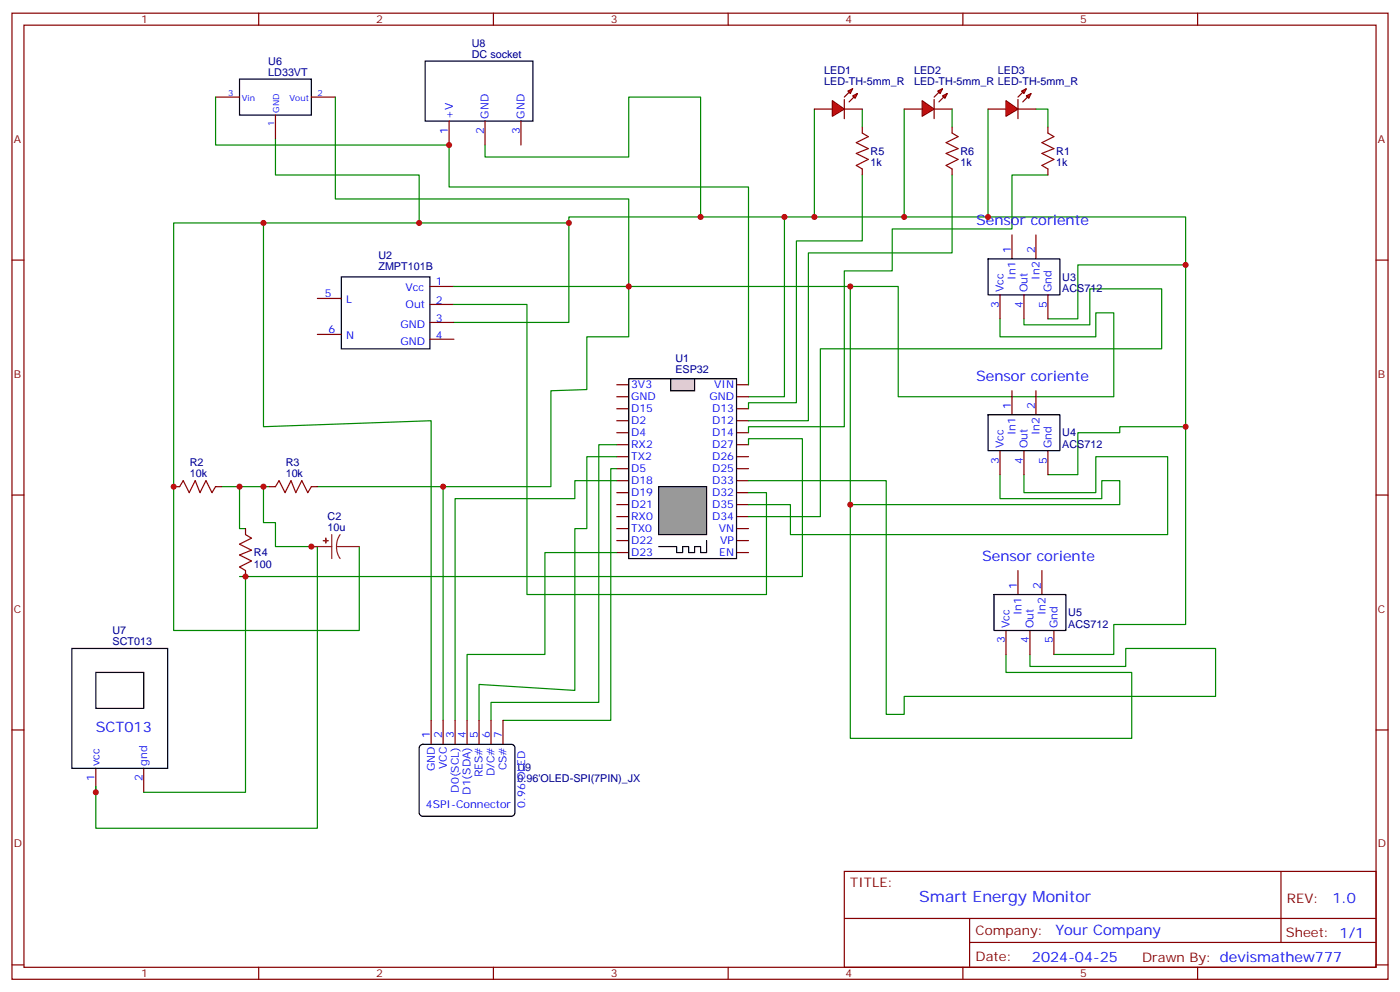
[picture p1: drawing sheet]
<svg xmlns="http://www.w3.org/2000/svg" width="412mm" height="292mm" viewBox="0 0 412 292" stroke-linecap="round" stroke-linejoin="round" font-family="sans-serif">
<g fill="none" stroke="#870000" stroke-width=".35">
<path d="M3.5 3.9h405.4v284.3h-405.4zM7.1 7.4h398.2v277.3h-398.2zM76.2 3.9v3.5M145.3 3.9v3.5M214.5 3.9v3.5M283.6 3.9v3.5M352.8 3.9v3.5M3.5 76.6h3.6M405.3 76.6h3.6M93.5 87.8h7M93.5 98.4h7M126.6 84.3h7.1"/>
<path d="M126.6 99.8h7.1M126.6 89.6h7.1M126.6 94.9h7.1M181.7 116.8h3.5M181.7 113.2h3.5M217 116.8h3.5M217 113.2h3.5M181.7 137.9h3.5M181.7 134.4h3.5M181.7 130.9h3.5M181.7 127.4h3.5M181.7 123.8h3.5"/>
<path d="M181.7 120.3h3.5M217 137.9h3.5M217 134.4h3.5M217 130.9h3.5M217 127.4h3.5M217 123.8h3.5M217 120.3h3.5M3.5 145.7h3.6M181.7 159.1h3.5M181.7 155.6h3.5M181.7 152h3.5M181.7 148.5h3.5"/>
<path d="M181.7 145h3.5M181.7 141.5h3.5M217 159.1h3.5M217 155.6h3.5M217 152h3.5M217 148.5h3.5M217 145h3.5M217 141.5h3.5M405.3 145.7h3.6M181.7 162.6h3.5M217 162.6h3.5M3.5 214.8h3.6"/>
<path d="M405.3 214.8h3.6M248.7 256.5h156.6v28.2h-156.6zM377.3 256.5v20.9M248.7 270.3h156.5M285.6 277.4h119.6M285.6 270.3v14.1M3.5 284h3.6M76.2 284.7v3.5M145.3 284.7v3.5M214.5 284.7v3.5M283.6 284.7v3.5M352.8 284.7v3.5"/>
<path d="M405.3 284h3.6"/>
</g>
<path d="M100.5 81.5h26.1v21.2h-26.1zM185.2 111.5h31.8v52.9h-31.8z" fill="none" stroke="#000" stroke-width=".35"/>
<path d="M133.7 84.3h51.5v14.8h-12.3v15.6l-10.6 .3v28.2h-68.8M133.7 94.9h33.9v-31h63.5v52.9h-10.6M185.2 84.3h79.4v32.5h63.5v-24.7h-5.3v7h-28.2v-5.3M250.5 84.3v64.2h79.3v-7h-5.2v5.3h-30v-7.1M308.7 93.8h8.8v-15.8h31.7v47.6M308.7 139.7h8.8v-12.3h12.3v-1.8h19.4v58.2h-21.1v8.8h-17.7M250.5 148.5v68.8h82.9v-19.4h-37.1v-5.3" fill="none" stroke="#008700" stroke-width=".35"/>
<path d="M194 143.2h14.1v14.1h-14.1z" fill="#999" stroke="#000" stroke-width=".35"/>
<path d="M208.1 159.1v3.5h-1.7v-1.7h-1.8v1.7h-1.8v-1.7h-1.7v1.7h-1.8v-1.7h-5.3" fill="none" stroke="#000" stroke-width=".35"/>
<path d="M197.6 111.5h7v3.5h-7z" fill="#ccc" stroke="#000" stroke-width=".35"/>
<g fill="none" stroke="#008700" stroke-width=".35">
<path d="M239.9 32.1v31.8M254 32.1v5.3M266.3 32.1v31.8M280.5 32.1v5.3M291 32.1v31.8M305.2 32.1h3.5v5.3M142.9 42.7v3.5h42.3v-17.6h21.2v35.3M254 51.5v19.4h-19.4v47.6h-14.1v1.8M280.5 51.5v22.9h-42.4v49.4h-17.6M308.7 51.5h-10.6v15.9h-35.3v12.3h-14.1v45.9h-28.2v1.8M167.6 65.6h-116.4v120h54.6v-24.7M231.1 63.9h118.1v14.1"/>
<path d="M133.7 89.6h21.5v85.4h70.6v-30h-5.3M301.6 93.8v1.8h19.4v-10.6h21.2v17.7h-100.5v49.3h-21.2M220.5 130.9v-1.8h15.9v40.6h-165.8M301.6 139.7v5.3h21.2v-10.6h21.2v22.9h-111.2v-8.8h-12.3M65.3 143.2h14.1M70.6 143.2v12.4h1.7M77.6 143.2v10.6h3.5v7.1h12.4v82.9h-65.3v-12.4M220.5 141.5h40.6v68.8h5.2v-5.3h91.8v-14.1h-26.5v5.2h-28.2v-3.5M72.3 169.7v63.5h-30"/>
</g>
<g fill="none" stroke="#870000" stroke-width=".35">
<path d="M132.3 35.6v7.1M142.9 35.6v7.1M153.5 35.6v7.1M254 37.4v1.8M280.5 37.4v1.8M308.7 37.4v1.8M254 49.7v1.8M280.5 49.7v1.8M308.7 49.7v1.8M298.1 69.1v7.1M305.2 69.1v7.1M294.6 86.8v7"/>
<path d="M301.6 86.8v7M308.7 86.8v7M298.1 115v7.1M305.2 115v7.1M294.6 132.6v7.1M301.6 132.6v7.1M308.7 132.6v7.1M51.2 143.2h1.7M63.5 143.2h1.8M72.3 155.6v1.7M79.4 143.2h1.7M91.7 143.2h1.8"/>
<path d="M72.3 167.9v1.8M299.9 167.9v7.1M306.9 167.9v7.1M296.3 185.6v7M303.4 185.6v7M310.4 185.6v7M28.2 226.1v7.1M42.3 226.1v7.1"/>
</g>
<path d="M125.2 18h31.8v17.6h-31.8zM291 76.2h21.2v10.6h-21.2zM291 122.1h21.2v10.5h-21.2zM292.8 175h21.2v10.6h-21.2zM21.2 190.9h28.2v35.2h-28.2zM28.2 197.9h14.1v10.6h-14.1z" fill="none" stroke="#000" stroke-width=".35"/>
<path d="M97.7 157.3v7.1M100.2 157.3l-.8 1.7-.3 1.9M91.7 160.9h6M99.1 160.9l.3 1.8 .8 1.7M99.1 160.9h6.7" fill="none" stroke="#8c2424" stroke-width=".35"/>
<g fill="#8c2424" stroke="#8c2424" stroke-width=".35">
<path d="M96 158.4v1.4z"/>
<path d="M95.2 159.1h1.5z"/>
</g>
<path d="M254 39.2l1.8 1-3.6 1.8 3.6 1.7-3.6 1.5 3.6 1.7-3.6 1.8 1.8 1M280.5 39.2l1.7 1-3.5 1.8 3.5 1.7-3.5 1.5 3.5 1.7-3.5 1.8 1.8 1M308.7 39.2l1.7 1-3.5 1.8 3.5 1.7-3.5 1.5 3.5 1.7-3.5 1.8 1.8 1M52.9 143.2l1.1-1.7 1.7 3.5 1.8-3.5 1.4 3.5 1.8-3.5 1.7 3.5 1.1-1.8M72.3 157.3l1.8 1.1-3.5 1.8 3.5 1.7-3.5 1.4 3.5 1.8-3.5 1.8 1.7 1M81.1 143.2l1.1-1.7 1.8 3.5 1.7-3.5 1.4 3.5 1.8-3.5 1.8 3.5 1-1.8" fill="none" stroke="#a10000" stroke-width=".35"/>
<g fill="#f00" stroke="#870000" stroke-width=".35">
<path d="M245.2 29.6l3.5 2.5-3.5 2.1z"/>
<path d="M248.7 29.3v5.6z"/>
</g>
<g fill="#870000" stroke="#870000" stroke-width=".35">
<path d="M248.7 28.6l1.4-1.4z"/>
<path d="M250.1 30l1.4-1.4z"/>
</g>
<g fill="#f00" stroke="#870000" stroke-width=".35">
<path d="M249.8 26.8l1.4-.7-.7 1.4z"/>
<path d="M251.2 28.2l1.4-.7-.7 1.4z"/>
</g>
<path d="M239.9 32.1h5.3M248.7 32.1h5.3" fill="none" stroke="#870000" stroke-width=".35"/>
<g fill="#f00" stroke="#870000" stroke-width=".35">
<path d="M271.6 29.6l3.6 2.5-3.6 2.1z"/>
<path d="M275.2 29.3v5.6z"/>
</g>
<g fill="#870000" stroke="#870000" stroke-width=".35">
<path d="M275.2 28.6l1.4-1.4z"/>
<path d="M276.6 30l1.4-1.4z"/>
</g>
<g fill="#f00" stroke="#870000" stroke-width=".35">
<path d="M276.2 26.8l1.4-.7-.7 1.4z"/>
<path d="M277.6 28.2l1.4-.7-.7 1.4z"/>
</g>
<path d="M266.3 32.1h5.3M275.2 32.1h5.3" fill="none" stroke="#870000" stroke-width=".35"/>
<g fill="#f00" stroke="#870000" stroke-width=".35">
<path d="M296.3 29.6l3.6 2.5-3.6 2.1z"/>
<path d="M299.9 29.3v5.6z"/>
</g>
<g fill="#870000" stroke="#870000" stroke-width=".35">
<path d="M299.9 28.6l1.4-1.4z"/>
<path d="M301.3 30l1.4-1.4z"/>
</g>
<g fill="#f00" stroke="#870000" stroke-width=".35">
<path d="M300.9 26.8l1.4-.7-.7 1.4z"/>
<path d="M302.3 28.2l1.4-.7-.7 1.4z"/>
</g>
<path d="M63.5 28.6h7.1M81.1 33.9v7M91.7 28.6h7.1M291 32.1h5.3M299.9 32.1h5.3M127 212v7.1M130.5 212v7.1M134.1 212v7.1M137.6 212v7.1M141.1 212v7.1M144.6 212v7.1M148.2 212v7.1" fill="none" stroke="#870000" stroke-width=".35"/>
<path d="M63.5 28.6v14.1h68.8v12.3h88.2v58.2M98.8 28.6v30h86.4v25.7M81.1 40.9v10.6h42.4v14.1M77.6 65.6v60l49.4-1.8v88.2M181.7 134.4h-8.8v21.2h-3.6v47.6l-28.2-1.8v10.6M181.7 130.9h-5.3v75.8h-31.8v5.3M181.7 137.9h-1.8v74.1h-31.7M130.5 143.2v68.8M181.7 141.5h-12.4v5.3h-35.2v65.2M181.7 162.6h-21.2v30h-22.9v19.4" fill="none" stroke="#008700" stroke-width=".35"/>
<path d="M70.6 23.3h21.1v10.6h-21.1zM123.7 219.5l.8-.4h26.1l.7 .2 .4 .8v19.1l-.2 .6-.9 .4h-26.1l-.6-.2-.4-.8v-19.1z" fill="none" stroke="#000" stroke-width=".35"/>
<g fill="#c00">
<circle cx="185.2" cy="84.3" r=".88"/>
<circle cx="250.5" cy="84.3" r=".88"/>
<circle cx="250.5" cy="148.5" r=".88"/>
<circle cx="349.3" cy="125.6" r=".88"/>
<circle cx="349.3" cy="78" r=".88"/>
<circle cx="231.1" cy="63.9" r=".88"/>
<circle cx="70.6" cy="143.2" r=".88"/>
<circle cx="77.6" cy="143.2" r=".88"/>
<circle cx="167.6" cy="65.6" r=".88"/>
<circle cx="239.9" cy="63.9" r=".88"/>
<circle cx="266.3" cy="63.9" r=".88"/>
<circle cx="291" cy="63.9" r=".88"/>
<circle cx="28.2" cy="233.2" r=".88"/>
<circle cx="72.3" cy="169.7" r=".88"/>
<circle cx="51.2" cy="143.2" r=".88"/>
<circle cx="91.7" cy="160.9" r=".88"/>
<circle cx="206.4" cy="63.9" r=".88"/>
<circle cx="130.5" cy="143.2" r=".88"/>
<circle cx="77.6" cy="65.6" r=".88"/>
<circle cx="123.5" cy="65.6" r=".88"/>
<circle cx="132.3" cy="42.7" r=".88"/>
</g>
<text font-size="4.6" fill="#00f" x="270.8" y="265.5">Smart Energy Monitor</text>
<g font-size="4.2" fill="#00f">
<text x="287.5" y="66.3">Sensor coriente</text>
<text x="287.5" y="112.2">Sensor coriente</text>
<text x="289.3" y="165.1">Sensor coriente</text>
<text x="28.2" y="215.5">SCT013</text>
<text x="392.5" y="265.7">1.0</text>
<text x="310.9" y="275.3">Your Company</text>
<text x="304" y="283.1">2024-04-25</text>
</g>
<g font-size="3.9" fill="#800">
<text x="250.5" y="261.1">TITLE:</text>
<text x="379.1" y="265.7">REV:</text>
<text x="287.4" y="275.3">Company:</text>
<text x="378.7" y="275.9">Sheet: 1/1</text>
<text x="287.4" y="282.9">Date:</text>
<text x="336.4" y="283">Drawn By: devismathew777</text>
</g>
<g font-size="3.2" fill="#800">
<text x="41.6" y="6.9">1</text>
<text x="110.8" y="6.9">2</text>
<text x="179.9" y="6.9">3</text>
<text x="249.1" y="6.9">4</text>
<text x="318.2" y="6.9">5</text>
<text x="4.1" y="42">A</text>
<text x="405.9" y="42">A</text>
<text x="4.1" y="111.1">B</text>
<text x="405.9" y="111.1">B</text>
<text x="4.1" y="180.3">C</text>
<text x="405.9" y="180.3">C</text>
<text x="4.1" y="249.4">D</text>
<text x="405.9" y="249.4">D</text>
<text x="41.6" y="287.7">1</text>
<text x="110.8" y="287.7">2</text>
<text x="179.9" y="287.7">3</text>
<text x="249.1" y="287.7">4</text>
<text x="318.2" y="287.7">5</text>
</g>
<g font-size="3.2" fill="#000080">
<text x="139" y="16.9">DC socket</text>
<text x="139" y="13.7">U8</text>
<text x="79" y="22.2">LD33VT</text>
<text x="79" y="19">U6</text>
<text x="242.8" y="21.8">LED1</text>
<text x="269.3" y="21.8">LED2</text>
<text x="294" y="21.8">LED3</text>
<text x="242.8" y="25">LED-TH-5mm_R</text>
<text x="269.3" y="25">LED-TH-5mm_R LED-TH-5mm_R</text>
<text x="256.5" y="45.5">R5</text>
<text x="282.9" y="45.5">R6</text>
<text x="311.1" y="45.5">R1</text>
<text x="256.5" y="48.9">1k</text>
<text x="282.9" y="48.9">1k</text>
<text x="311.1" y="48.9">1k</text>
<text x="111.5" y="76.3">U2</text>
<text x="111.5" y="79.5">ZMPT101B</text>
<text x="312.9" y="82.6">U3</text>
<text x="312.9" y="85.9">ACS712</text>
<text x="199" y="106.7">U1</text>
<text x="199" y="109.9">ESP32</text>
<text x="312.9" y="131.8">ACS712</text>
<text x="312.9" y="128.4">U4</text>
<text x="55.9" y="137.1">R2</text>
<text x="84.2" y="137.1">R3</text>
<text x="55.9" y="140.4">10k</text>
<text x="84.2" y="140.4">10k</text>
<text x="96.5" y="152.9">C2</text>
<text x="96.5" y="156.3">10u</text>
<text x="74.8" y="167.1">100</text>
<text x="74.8" y="163.7">R4</text>
<text x="314.7" y="184.7">ACS712</text>
<text x="314.7" y="181.4">U5</text>
<text x="33.2" y="189.8">SCT013</text>
<text x="33.2" y="186.6">U7</text>
<text x="152.4" y="226.9">U9</text>
<text x="152.4" y="230.1">0.96'OLED-SPI(7PIN)_JX</text>
</g>
<g font-size="3.2" fill="#00f">
<text x="133.3" y="34.9" transform="rotate(-90 133.3 34.9)">+V</text>
<text x="143.9" y="34.9" transform="rotate(-90 143.9 34.9)">GND</text>
<text x="154.5" y="34.9" transform="rotate(-90 154.5 34.9)">GND</text>
<text x="131.9" y="39.4" transform="rotate(-90 131.9 39.4)">1</text>
<text x="142.5" y="39.4" transform="rotate(-90 142.5 39.4)">2</text>
<text x="153.1" y="39.4" transform="rotate(-90 153.1 39.4)">3</text>
<text x="297.7" y="74.4" transform="rotate(-90 297.7 74.4)">1</text>
<text x="304.8" y="74.4" transform="rotate(-90 304.8 74.4)">2</text>
<text x="128.4" y="84">1</text>
<text x="299.2" y="82.3" transform="rotate(-90 299.2 82.3)">In1</text>
<text x="306.2" y="82.3" transform="rotate(-90 306.2 82.3)">In2</text>
<text x="95.7" y="87.5">5</text>
<text x="102" y="89.3">L</text>
<text x="119.4" y="85.7">Vcc</text>
<text x="128.4" y="89.6">2</text>
<text x="295.6" y="86.1" transform="rotate(-90 295.6 86.1)">Vcc</text>
<text x="302.7" y="86.1" transform="rotate(-90 302.7 86.1)">Out</text>
<text x="309.7" y="86.1" transform="rotate(-90 309.7 86.1)">Gnd</text>
<text x="119.5" y="90.7">Out</text>
<text x="128.4" y="94.9">3</text>
<text x="294.2" y="90.6" transform="rotate(-90 294.2 90.6)">3</text>
<text x="301.3" y="90.6" transform="rotate(-90 301.3 90.6)">4</text>
<text x="308.3" y="90.6" transform="rotate(-90 308.3 90.6)">5</text>
<text x="96.8" y="98.1">6</text>
<text x="102" y="99.8">N</text>
<text x="118" y="101.6">GND</text>
<text x="118" y="96.7">GND</text>
<text x="128.4" y="99.8">4</text>
<text x="185.9" y="114.3">3V3</text>
<text x="185.9" y="117.8">GND</text>
<text x="209" y="117.8">GND</text>
<text x="210.4" y="114.3">VIN</text>
<text x="185.9" y="121.4">D15</text>
<text x="185.9" y="124.9">D2</text>
<text x="209.8" y="124.9">D12</text>
<text x="209.8" y="121.4">D13</text>
<text x="297.7" y="120.3" transform="rotate(-90 297.7 120.3)">1</text>
<text x="304.8" y="120.3" transform="rotate(-90 304.8 120.3)">2</text>
<text x="185.9" y="128.4">D4</text>
<text x="185.9" y="131.9">RX2</text>
<text x="209.8" y="131.9">D27</text>
<text x="209.8" y="128.4">D14</text>
<text x="295.6" y="131.9" transform="rotate(-90 295.6 131.9)">Vcc</text>
<text x="299.2" y="128.1" transform="rotate(-90 299.2 128.1)">In1</text>
<text x="302.7" y="131.9" transform="rotate(-90 302.7 131.9)">Out</text>
<text x="306.2" y="128.1" transform="rotate(-90 306.2 128.1)">In2</text>
<text x="309.7" y="131.9" transform="rotate(-90 309.7 131.9)">Gnd</text>
<text x="185.9" y="135.5">TX2</text>
<text x="209.8" y="135.5">D26</text>
<text x="294.2" y="136.4" transform="rotate(-90 294.2 136.4)">3</text>
<text x="301.3" y="136.4" transform="rotate(-90 301.3 136.4)">4</text>
<text x="308.3" y="136.4" transform="rotate(-90 308.3 136.4)">5</text>
<text x="185.9" y="139">D5</text>
<text x="185.9" y="142.5">D18</text>
<text x="209.8" y="142.5">D33</text>
<text x="209.8" y="139">D25</text>
<text x="185.9" y="146">D19</text>
<text x="185.9" y="149.6">D21</text>
<text x="209.8" y="149.6">D35</text>
<text x="209.8" y="146">D32</text>
<text x="185.9" y="153.1">RX0</text>
<text x="209.8" y="153.1">D34</text>
<text x="185.9" y="156.6">TX0</text>
<text x="185.9" y="160.2">D22</text>
<text x="211.7" y="156.6">VN</text>
<text x="212.2" y="160.2">VP</text>
<text x="185.9" y="163.7">D23</text>
<text x="211.9" y="163.7">EN</text>
<text x="299.5" y="173.2" transform="rotate(-90 299.5 173.2)">1</text>
<text x="306.6" y="173.2" transform="rotate(-90 306.6 173.2)">2</text>
<text x="297.4" y="184.9" transform="rotate(-90 297.4 184.9)">Vcc</text>
<text x="300.9" y="181" transform="rotate(-90 300.9 181)">In1</text>
<text x="304.4" y="184.9" transform="rotate(-90 304.4 184.9)">Out</text>
<text x="308" y="181" transform="rotate(-90 308 181)">In2</text>
<text x="311.5" y="184.9" transform="rotate(-90 311.5 184.9)">Gnd</text>
<text x="296" y="189.3" transform="rotate(-90 296 189.3)">3</text>
<text x="303" y="189.3" transform="rotate(-90 303 189.3)">4</text>
<text x="310.1" y="189.3" transform="rotate(-90 310.1 189.3)">5</text>
<text x="126.6" y="217.3" transform="rotate(-90 126.6 217.3)">1</text>
<text x="130.2" y="217.3" transform="rotate(-90 130.2 217.3)">2</text>
<text x="133.7" y="217.3" transform="rotate(-90 133.7 217.3)">3</text>
<text x="137.2" y="217.3" transform="rotate(-90 137.2 217.3)">4</text>
<text x="140.8" y="217.3" transform="rotate(-90 140.8 217.3)">5</text>
<text x="144.3" y="217.3" transform="rotate(-90 144.3 217.3)">6</text>
<text x="147.8" y="217.3" transform="rotate(-90 147.8 217.3)">7</text>
<text x="29.3" y="225.4" transform="rotate(-90 29.3 225.4)">vcc</text>
<text x="43.4" y="225.4" transform="rotate(-90 43.4 225.4)">gnd</text>
<text x="128.1" y="227.1" transform="rotate(-90 128.1 227.1)">GND</text>
<text x="131.6" y="226.4" transform="rotate(-90 131.6 226.4)">VCC</text>
<text x="149.2" y="226.8" transform="rotate(-90 149.2 226.8)">CS#</text>
<text x="27.9" y="229.9" transform="rotate(-90 27.9 229.9)">1</text>
<text x="42" y="229.9" transform="rotate(-90 42 229.9)">2</text>
<text x="135.1" y="233.3" transform="rotate(-90 135.1 233.3)">D0(SCL)</text>
<text x="138.6" y="233.9" transform="rotate(-90 138.6 233.9)">D1(SDA)</text>
<text x="142.2" y="228.8" transform="rotate(-90 142.2 228.8)">RES#</text>
<text x="145.7" y="228.5" transform="rotate(-90 145.7 228.5)">D/C#</text>
<text x="125.5" y="237.9">4SPI-Connector</text>
<text x="154.7" y="237.7" transform="rotate(-90 154.7 237.7)">0.96'OLED</text>
</g>
<g font-size="2.5" fill="#00f">
<text x="67.2" y="28.2">3</text>
<text x="71.3" y="29.6">Vin</text>
<text x="85.3" y="29.6">Vout</text>
<text x="93.5" y="28.2">2</text>
<text x="82.2" y="33.2" transform="rotate(-90 82.2 33.2)">GND</text>
<text x="80.8" y="37.2" transform="rotate(-90 80.8 37.2)">1</text>
</g>
</svg>
